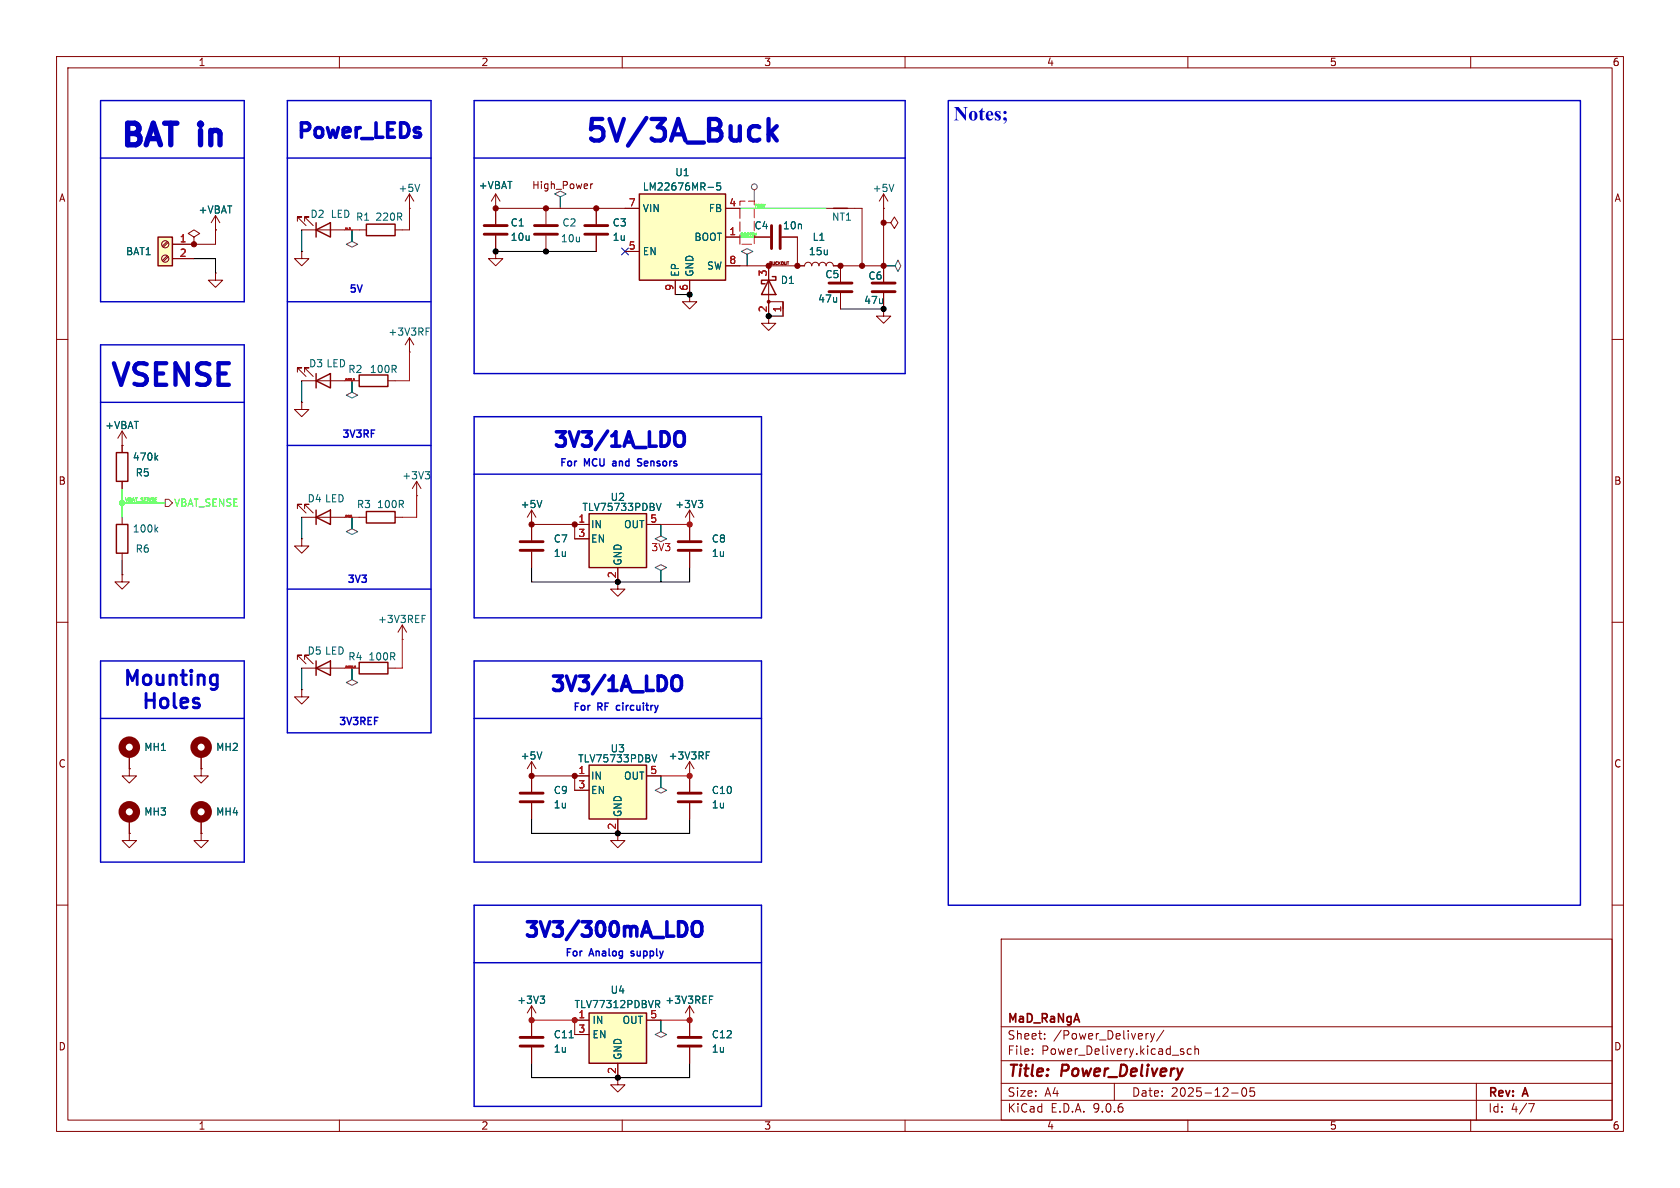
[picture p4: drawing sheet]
<svg xmlns="http://www.w3.org/2000/svg" width="297mm" height="210mm" viewBox="0 0 297 210" stroke-linecap="round" stroke-linejoin="round" font-family="sans-serif">
<g fill="none" stroke="#840000" stroke-width=".18">
<path d="M10 10h277v190h-277zM12 12h273v186h-273zM60 10v2M110 10v2M160 10v2M210 10v2M260 10v2M10 60h2M285 60h2M10 110h2M285 110h2M10 160h2"/>
<path d="M177 166h108v32h-108zM285 160h2M60 198v2M110 198v2M160 198v2M177 194.5h108M177 191.5h108M177 187.5h108M177 181.5h108M182.5 186.3v.1M182.5 185.5v.1M184.7 183.6v.1"/>
<path d="M184.7 182.8v.1M197 191.5v3M203 182.7l-.3 .1M203.4 182.7l.3 1M203.7 183.7l-.1 .4-.2 .1M204.1 182.7l-.4 1M205.7 182.1l-1.2 2M209.1 185.9l.2 .2-.2 .3M209.1 185.4l.1 .1M210 198v2M210.6 185.5l-.4-.1-.3 .3v.4l.1 .2h.6M211.2 185.5l.3-.1 .3 .1 .1 .9"/>
<path d="M211.2 184.9v1.5M217.7 193.2h1.2M219.7 192.4l.2-.1a.81 .81 0 0 1 .6 .6 .81 .81 0 0 1-.3 .8l-.2 .1a.81 .81 0 0 1-.3-1.4zM221.7 192.3h-.7v.7l.2-.1h.5l.1 .3-.1 .5-.2 .1-.5-.1M260 198v2M261 191.5v6.5M270.2 195.1h1l-.6 1.5"/>
</g>
<path d="M167.6 17.8h111.8v142.2h-111.8z" fill="#fff"/>
<g fill="none" stroke="#840000" stroke-width="1.3">
<circle cx="22.9" cy="132.1" r="1.27"/>
<circle cx="35.6" cy="132.1" r="1.27"/>
<circle cx="22.9" cy="143.5" r="1.27"/>
<circle cx="35.6" cy="143.5" r="1.27"/>
</g>
<g fill="none" stroke="#840000" stroke-width=".18">
<path d="M87.6 36.8h.1M87.6 34.3v5.3M87.6 34.3l-.7 1.3M87.6 34.3l.8 1.3M96.5 36.8v2.8M72.4 59.7l-.8 1.3M72.4 59.7l.8 1.3M72.4 59.7v2.5M87.6 44.5v1.2h1.3l-1.3 1.3-1.2-1.3h1.2M87.6 44.5h.1M87.6 41.7v2.8M96.5 41.7v2.8"/>
<path d="M121.9 52.1v1.2h1.3l-1.3 1.3-1.3-1.3h1.3M121.9 52.1h.1M135.9 47v6.3h2.5v1.3M135.9 53.3v2.6M138.4 53.3v2.6M148.6 47v2.8M148.6 51.8v2.8M21.6 78.7h.1M21.6 76.2v3.8M21.6 76.2l.8 1.3M21.6 76.2l-.8 1.3M52.6 65.8v-.8h.7h-.7l1.5 1.5"/>
<path d="M53.3 71.1v1.3h1.3l-1.3 1.3-1.2-1.3h1.2M53.3 71.1h.1M53.3 67.3h7.7M53.8 65.8v-.8h.8h-.8l1.6 1.5M62.2 67.3h1.3M68.6 67.3h1.2M72.4 62.2h.1M21.6 85.1v1.3M21.6 91.4v1.3M21.6 97.8v1.3M63.5 91.4h1.3M69.8 91.4h1.3"/>
<path d="M73.7 87.6h.1M73.7 85.1l-.8 1.3M73.7 85.1l.7 1.3M73.7 85.1v2.5M21.6 101.6v1.3h-1.3l1.3 1.2 1.3-1.2h-1.3M21.6 101.6h.1M22.9 135.9v1.3h1.2l-1.2 1.2-1.3-1.2h1.3M22.9 135.9h.1M22.9 133.4v2.5M35.6 135.9v1.3h1.2l-1.2 1.2-1.3-1.2h1.3M35.6 135.9h.1M35.6 133.4v2.5"/>
<path d="M94 137.2v2.8M121.9 137.2v2.8M22.9 147.3v1.3h1.2l-1.2 1.3-1.3-1.3h1.3M22.9 147.3h.1M22.9 144.8v2.5M35.6 147.3v1.3h1.2l-1.2 1.3-1.3-1.3h1.3M35.6 147.3h.1M35.6 144.8v2.5M94 142v2.8M109.2 147.3v1.3h1.3l-1.3 1.3-1.3-1.3h1.3M121.9 142v2.8M94 177.8v2.5"/>
<path d="M94 177.8l-.8 1.3M94 177.8l.7 1.3M121.9 177.8l-.7 1.3M121.9 177.8l.8 1.3M121.9 177.8v5.3M94 180.3h.1M109.2 190.5v1.3h1.3l-1.3 1.2-1.3-1.2h1.3M121.9 180.3h.1M121.9 185.2v2.8"/>
</g>
<path d="M75.3 58.6h.4M75.3 58h.6M27.5 93.6l.4 .5M27.5 80.9l.4 .5M27.9 93.2l-.5 .5M27.9 80.5l-.5 .5M75.2 83.4h.8l-.5 .5M75.7 83.9l.3 .2v.3l-.3 .3M95.5 176.1h.8l-.4 .5M96 176.6l.3 .2v.3l-.3 .3M125.4 176.1h.6M125.4 176.7h.5" fill="none" stroke="#006464" stroke-width=".18"/>
<path d="M135.9 49.5l1.3 2.6h-2.6zM136.5 48.9h.7v.6h-2.6v.7h.7M55.9 67.3l2.5-1.3v2.6zM55.9 66v2.6M63.5 66.3h5.1v2h-5.1zM20.6 92.7h2v5.1h-2zM20.6 80h2v5.1h-2zM64.8 90.4h5v2.1h-5z" fill="none" stroke="#840000" stroke-width=".25"/>
<path d="M85.6 39.9h4.1M94.5 39.9h4.1M85.6 41.4h4.1M94.5 41.4h4.1M146.6 50h4M146.6 51.6h4M91.9 140.2h4.1M91.9 141.7h4.1M119.9 140.2h4.1M119.9 141.7h4.1M119.9 183.4h4.1M119.9 184.9h4.1" fill="none" stroke="#840000" stroke-width=".51"/>
<circle cx="135.9" cy="53.3" r=".25" fill="#840000" stroke="#840000" stroke-width=".18"/>
<path d="M104.1 179.1h10.2v8.9h-10.2z" fill="#ffffc2"/>
<path d="M55.9 118.1l2.5-1.3v2.6zM55.9 116.8v2.6M104.1 179.1h10.2v8.9h-10.2z" fill="none" stroke="#840000" stroke-width=".25"/>
<g fill="none" stroke="#840000" stroke-width=".18">
<path d="M121.9 92.7h.1M121.9 90.2l-.7 1.2M121.9 90.2l.8 1.2M121.9 90.2v5.3M121.9 97.5v2.8M52.6 116.6v-.8h.7h-.7l1.5 1.5M53.3 118.1h7.7M53.8 116.6v-.8h.8h-.8l1.6 1.5M53.3 121.9v1.3h1.3l-1.3 1.3-1.2-1.3h1.2M53.3 121.9h.1M101.6 180.3h2.5M101.6 182.9h2.5"/>
<path d="M109.2 188v2.5M114.3 180.3h2.5"/>
</g>
<path d="M123.4 88.5h.8l-.4 .4M124 88.9l.2 .3v.3l-.2 .2M115.9 176.9h.5l.2 .2-.1 .4h-.6M116.2 177.5l.4 .6" fill="none" stroke="#006464" stroke-width=".18"/>
<path d="M119.9 95.8h4.1M119.9 97.3h4.1" fill="none" stroke="#840000" stroke-width=".51"/>
<path d="M104.1 90.8h10.2v9.5h-10.2z" fill="#ffffc2"/>
<path d="M55.9 91.4l2.5-1.2v2.5zM55.9 90.2v2.5M104.1 90.8h10.2v9.5h-10.2zM63.5 117.1h5.1v2h-5.1z" fill="none" stroke="#840000" stroke-width=".25"/>
<g fill="none" stroke="#840000" stroke-width=".18">
<path d="M52.6 89.9v-.7h.7h-.7l1.5 1.5M53.3 95.3v1.2h1.3l-1.3 1.3-1.2-1.3h1.2M53.3 95.3h.1M53.3 91.4h7.7M53.8 89.9v-.7h.8h-.8l1.6 1.5M101.6 92.7h2.5M101.6 95.3h2.5M114.3 92.7h2.5M62.2 118.1h1.3M68.6 118.1h1.2M109.2 100.3v2.6M94 137.2h.1"/>
<path d="M94 134.6l-.8 1.3M94 134.6l.7 1.3M94 134.6v2.6M121.9 137.2h.1M121.9 134.6l-.7 1.3M121.9 134.6l.8 1.3M121.9 134.6v2.6"/>
</g>
<path d="M116 89l.5 1.2 .4-1.2M95.8 132.9l-.4 1.3M124.9 133.5h.4M124.9 132.9h.6" fill="none" stroke="#006464" stroke-width=".18"/>
<path d="M104.1 135.3h10.2v9.5h-10.2z" fill="#ffffc2"/>
<path d="M55.9 39.4v2.5M64.8 39.6h5v2.1h-5zM147.3 36.8h2.6M55.9 40.6l2.5-1.2v2.5zM104.1 135.3h10.2v9.5h-10.2z" fill="none" stroke="#840000" stroke-width=".25"/>
<g fill="none" stroke="#840000" stroke-width=".18">
<path d="M38.1 38.1l-.8 1.3M38.1 38.1l.8 1.3M38.1 38.1v2.5M52.6 39.1v-.7h.7h-.7l1.5 1.5M53.8 39.1v-.7h.8h-.8l1.6 1.5M72.4 36.8h.1M72.4 34.3l-.8 1.3M72.4 34.3l.8 1.3M72.4 34.3v2.5M146 36.8h5.1M156.2 36.8h.1M156.2 39.4h1.3l.6-1 .6 1-.6 1-.6-1"/>
<path d="M156.2 39.4h.1M156.2 34.3l-.8 1.3M156.2 34.3l.8 1.3M156.2 34.3v2.5M34.3 41.9l1-.6-1-.7-1 .7 1 .6v1.3M34.3 43.2h.1M38.1 40.6h.1M38.1 48.3v1.2h1.3l-1.3 1.3-1.3-1.3h1.3M38.1 48.3h.1M53.3 44.5v1.2h1.3l-1.3 1.3-1.2-1.3h1.2M53.3 44.5h.1M53.3 40.6h7.7"/>
<path d="M63.5 40.6h1.3M69.8 40.6h1.3M133.3 41.9h2.8M138.2 41.9h2.8M156.2 54.6v1.3h1.3l-1.3 1.3-1.3-1.3h1.3M156.2 54.6h.1M94 92.7h.1M94 90.2v5.3M94 97.5v2.8M94 90.2l-.8 1.2M94 90.2l.7 1.2M71.1 113h.1"/>
<path d="M71.1 110.5l-.7 1.3M71.1 110.5l.8 1.3M71.1 110.5v2.5M109.2 102.9v1.2h1.3l-1.3 1.3-1.3-1.3h1.3M101.6 137.2h2.5M101.6 139.7h2.5M114.3 137.2h2.5M109.2 144.8v2.5M94 180.3v2.8M94 185.2v2.8"/>
</g>
<path d="M74.2 32.6l-.4 1.3M158 32.6l-.4 1.3M95.8 88.5l-.4 1.2M74.6 109.4h.5M74.6 108.8h.6M115.3 133.4l.4 1.3 .4-1.3M100.6 183.5h.7" fill="none" stroke="#006464" stroke-width=".18"/>
<path d="M136.4 39.9v4M137.9 39.9v4M91.9 95.8h4.1M91.9 97.3h4.1M91.9 183.4h4.1M91.9 184.9h4.1" fill="none" stroke="#840000" stroke-width=".51"/>
<path d="M27.9 41.9h2.6v5.1h-2.6z" fill="#ffffc2"/>
<path d="M27.9 41.9h2.6v5.1h-2.6z" fill="none" stroke="#840000" stroke-width=".25"/>
<g fill="none" stroke="#840000" stroke-width=".18">
<path d="M29.6 42.7l-.9 .8M29.6 45.2l-.9 .9M29.7 42.8l-.8 .9M29.7 45.4l-.8 .8M30.5 43.2h3.8M30.5 45.7h3.8M156.2 47v2.8M156.2 51.8v2.8"/>
<circle cx="29.2" cy="45.7" r=".63"/>
<circle cx="29.2" cy="43.2" r=".63"/>
</g>
<path d="M154.2 50h4M154.2 51.6h4" fill="none" stroke="#840000" stroke-width=".51"/>
<path d="M113 34.3h15.3v15.2h-15.3z" fill="#ffffc2"/>
<path d="M113 34.3h15.3v15.2h-15.3z" fill="none" stroke="#840000" stroke-width=".25"/>
<g fill="none" stroke="#840000" stroke-width=".18">
<path d="M72.4 36.8v3.8h-1.3M87.6 36.8h.1M87.6 36.8h25.4M87.6 36.8v2.8M104.4 32.5v.8M104.8 32.5l-.4 .2M105.4 36.8v2.8M128.3 36.8h2.5M151.1 36.8h1.3v10.2M156.2 36.8v13M30.5 45.7h3.8M34.3 43.2h.1"/>
<path d="M38.1 40.6h.1M38.1 40.6v2.6h-7.6M87.6 44.5h.1M87.6 41.7v2.8M105.4 41.7v2.8M110.5 44.5h2.5M119.4 49.5v2.6M121.9 52.1h.1M121.9 49.5v2.6M128.3 47h13.9a.64 .64 0 0 1 .7-.6 .64 .64 0 0 1 .6 .6 .64 .64 0 0 1 .6-.6 .64 .64 0 0 1 .7 .6 .64 .64 0 0 1 .6-.6 .64 .64 0 0 1 .6 .6 .64 .64 0 0 1 .7-.6 .64 .64 0 0 1 .6 .6h8.9M128.3 41.9h2.5M133.3 41.9h2.8"/>
<path d="M135.9 53.3v3.9h1.3l-1.3 1.2-1.3-1.2h1.3M135.9 47v2.5M138.2 41.9h2.8v5.1M138.4 53.3v2.6M148.6 47v2.8M148.6 51.8v2.8M156.2 54.6h.1M156.2 51.8v2.8M21.6 78.7h.1M21.6 78.7v1.3M21.6 85.1v1.3M94 92.7h.1"/>
<path d="M94 92.7h10.1M94 92.7v2.8M94 97.5v2.8M101.6 92.7v2.6h2.5M114.3 92.7h2.5M121.9 92.7h.1M121.9 92.7v2.8M121.9 97.5v2.8M109.2 100.3v2.6M22.9 135.9h.1M22.9 133.4v2.5M35.6 135.9h.1"/>
<path d="M35.6 133.4v2.5M94 137.2h.1M94 137.2h10.1M94 137.2v2.8M101.6 137.2v2.5h2.5M114.3 137.2h2.5M121.9 137.2h.1M121.9 137.2v2.8M22.9 147.3h.1M22.9 144.8v2.5M35.6 147.3h.1M35.6 144.8v2.5"/>
<path d="M94 142v2.8M109.2 144.8v2.5M121.9 142v2.8M94 180.3h.1M94 180.3v2.8M94 185.2v2.8M101.6 180.3h2.5M101.6 182.9h2.5M109.2 188v2.5M114.3 180.3h2.5M121.9 180.3h.1M121.9 180.3v2.8"/>
<path d="M121.9 185.2v2.8"/>
</g>
<g fill="none" stroke="#006464" stroke-width=".18">
<path d="M125.2 33.1h1M127.4 32.3h-.6l-.1 .6 .2-.1 .4 .1 .1 .2v.4l-.2 .1-.5-.1M27.5 80.9l.4 .5M27.9 80.5l-.5 .5M95.8 88.5l-.4 1.2M116 89l.5 1.2 .4-1.2M123.4 88.5h.8l-.4 .4M124 88.9l.2 .3v.3l-.2 .2M95.8 132.9l-.4 1.3M115.3 133.4l.4 1.3 .4-1.3M124.9 133.5h.4M124.9 132.9h.6"/>
<path d="M95.5 176.1h.8l-.4 .5M96 176.6l.3 .2v.3l-.3 .3M115.9 176.9h.5l.2 .2-.1 .4h-.6M116.2 177.5l.4 .6M125.4 176.1h.6M125.4 176.7h.5M100.6 183.5h.7"/>
</g>
<path d="M103.4 39.9h4M103.4 41.4h4" fill="none" stroke="#840000" stroke-width=".51"/>
<g fill="none" stroke="#484848" stroke-width=".18">
<path d="M98 34.3l1.1-.5 1 .5-1 .5v2v-2zM133.3 33.5v2.1M62.2 40.6v2.1l1 .5-1 .5-1-.5 1-.5zM131.1 44.5l1-.6 1 .6-1 .5v2v-2zM156.2 47h2l.5-1 .6 1-.6 1-.5-1zM62.2 67.3v2l1 .6-1 .5-1-.5 1-.6zM62.2 91.4v2.1l1 .5-1 .5-1-.5 1-.5zM116.8 92.7v2l1.1 .6-1.1 .5-1-.5 1-.6zM62.2 118.1v2l1 .6-1 .5-1-.5 1-.6zM115.8 100.3l1-.5 1.1 .5-1.1 .5v2.1v-2.1zM116.8 137.2v2l1.1 .5-1.1 .5-1-.5 1-.5zM116.8 180.3v2.1l1.1 .5-1.1 .5-1-.5 1-.5z"/>
<circle cx="133.4" cy="33" r=".51"/>
</g>
<path d="M130.8 43.2v-7.6h2.5v7.6h-2.5" fill="none" stroke="#f00" stroke-width=".18" stroke-dasharray="1.7 .6"/>
<path d="M29.2 88.3h.6l.7 .6-.7 .6h-.6z" fill="none" stroke="#725600" stroke-width=".18"/>
<g fill="none" stroke="#c20000" stroke-width=".18">
<path d="M61 40.6h2.5M61 67.3h1.2M62.6 67h.1M62.6 67v.2M72.4 62.2v5.1h-2.6M61 91.4h2.5M62.1 91.1h.1M62.1 91.1v.2M73.7 87.6v3.8h-2.6M116.8 92.7h5.1M61 118.1h1.2M62.9 117.8v.1"/>
<path d="M62.9 117.9h.1M71.1 113v5.1h-1.3M116.8 137.2h5.1M94 180.3h7.6v2.6M116.8 180.3h5.1"/>
</g>
<g fill="none" stroke="#0000c2" stroke-width=".25">
<path d="M17.8 17.8h25.4v35.5h-25.4zM50.8 17.8h25.4v111.7h-25.4zM83.8 17.8h76.2v48.2h-76.2zM167.6 17.8h111.8v142.2h-111.8zM17.8 27.9h25.4M50.8 27.9h25.4M83.8 27.9h76.2M50.8 53.3h25.4M17.8 61h25.4v48.2h-25.4zM17.8 71.1h25.4M50.8 78.7h25.4M83.8 73.7h50.8v35.5h-50.8z"/>
<path d="M83.8 83.8h50.8M112.7 82.3l.5 .1M112.8 81.6l.4 .2M17.8 116.8h25.4v35.6h-25.4zM50.8 104.1h25.4M83.8 116.8h50.8v35.6h-50.8zM17.8 127h25.4M83.8 127h50.8M83.8 160h50.8v35.6h-50.8zM83.8 170.2h50.8"/>
</g>
<g fill="none" stroke="#000" stroke-width=".18">
<path d="M34.3 45.7h3.8v2.6M53.3 40.6v3.9M87.6 44.5h17.8M119.4 52.1h2.5M135.9 55.9h2.5M148.6 54.6h7.6M53.3 67.3v3.8M21.6 99.1v2.5M53.3 91.4v3.9M53.3 118.1v3.8M94 100.3v2.6h27.9v-2.6M94 144.8v2.5h27.9v-2.5"/>
<path d="M94 188v2.5h27.9v-2.5"/>
</g>
<path d="M130.8 36.8h15.2M130.8 41.9h2.5M21.6 86.4v5M21.6 88.9h7.6" fill="none" stroke="#0f0" stroke-width=".18"/>
<path d="M109.9 43.8l1.2 1.3M111.1 43.8l-1.2 1.3" fill="none" stroke="#000084" stroke-width=".18"/>
<path d="M119.4 76.7a.85 .85 0 0 1 1-.4 .85 .85 0 0 1 .6 .9v.8a.85 .85 0 0 1-.6 .9 .85 .85 0 0 1-1-.4M118.9 119.9a.85 .85 0 0 1 1-.4 .85 .85 0 0 1 .6 .9v.8a.85 .85 0 0 1-.6 .8 .85 .85 0 0 1-1-.3M122.7 163.1a.84 .84 0 0 1 .9-.1 .84 .84 0 0 1 .5 .8v.8a.85 .85 0 0 1-.9 .9 .85 .85 0 0 1-.8-.9v-.8l.1-.5z" fill="none" stroke="#0000c2" stroke-width=".63"/>
<path d="M38.2 119.3l.2 .2M38.4 119.3v2.1l-.1 .2M38.4 120.9l-.2 .1" fill="none" stroke="#0000c2" stroke-width=".51"/>
<path d="M135.9 21v3.8M136.2 23.4l1.1 1.4M137.3 22.3l-1.4 1.5" fill="none" stroke="#0000c2" stroke-width=".76"/>
<circle cx="21.6" cy="88.9" r=".46" fill="#0f0" stroke="#0f0" stroke-width=".18"/>
<g fill="#840000" stroke="#840000" stroke-width=".18">
<circle cx="34.3" cy="43.2" r=".46"/>
<circle cx="94" cy="92.7" r=".46"/>
<circle cx="101.6" cy="92.7" r=".46"/>
<circle cx="96.5" cy="36.8" r=".46"/>
<circle cx="94" cy="137.2" r=".46"/>
<circle cx="101.6" cy="137.2" r=".46"/>
<circle cx="135.9" cy="47" r=".46"/>
<circle cx="156.2" cy="39.4" r=".46"/>
<circle cx="105.4" cy="36.8" r=".46"/>
<circle cx="87.6" cy="36.8" r=".46"/>
<circle cx="141" cy="47" r=".46"/>
<circle cx="152.4" cy="47" r=".46"/>
<circle cx="156.2" cy="47" r=".46"/>
<circle cx="148.6" cy="47" r=".46"/>
</g>
<g fill="#000" stroke="#000" stroke-width=".18">
<circle cx="87.6" cy="44.5" r=".46"/>
<circle cx="96.5" cy="44.5" r=".46"/>
<circle cx="121.9" cy="52.1" r=".46"/>
<circle cx="135.9" cy="55.9" r=".46"/>
<circle cx="156.2" cy="54.6" r=".46"/>
<circle cx="109.2" cy="102.9" r=".46"/>
<circle cx="109.2" cy="147.3" r=".46"/>
<circle cx="109.2" cy="190.5" r=".46"/>
</g>
<g fill="#c20000" stroke="#c20000" stroke-width=".18">
<circle cx="121.9" cy="137.2" r=".46"/>
<circle cx="94" cy="180.3" r=".46"/>
<circle cx="101.6" cy="180.3" r=".46"/>
<circle cx="121.9" cy="92.7" r=".46"/>
<circle cx="121.9" cy="180.3" r=".46"/>
</g>
<g font-size="5.3" fill="#0000c2">
<text x="20.6" y="27.2">BAT</text>
<text x="35.6" y="27.2">in</text>
<text x="103" y="26.2">5V/3A_Buck</text>
<text x="19" y="69.3">VSENSE</text>
</g>
<g font-size="3.5" fill="#0000c2">
<text x="168.6" y="22.7">Notes;</text>
<text x="52" y="25.3">Power_LEDs</text>
<text x="97.3" y="80">3V3/1A_LDO</text>
<text x="21.4" y="121.9">Mounting</text>
<text x="96.8" y="123.1">3V3/1A_LDO</text>
<text x="24.7" y="126">Holes</text>
<text x="92.2" y="166.6">3V3/300mA_LDO</text>
</g>
<g font-size="2.8" fill="#840000">
<text x="178" y="190.9">Title:</text>
<text x="187.7" y="190.9">Power_Delivery</text>
</g>
<g font-size="2.1" fill="#840000">
<text x="178" y="184">Sheet:</text>
<text x="178" y="181.2">MaD_RaNgA</text>
<text x="186.2" y="184">/Power_Delivery/</text>
<text x="178" y="186.7">File:</text>
<text x="184.1" y="186.7">Power_Delivery.kicad_sch</text>
<text x="178" y="196.9">KiCad</text>
<text x="178" y="194.1">Size:</text>
<text x="184.7" y="194.1">A4</text>
<text x="185.7" y="196.9">E.D.A.</text>
<text x="193.3" y="196.9">9.0.6</text>
<text x="200" y="194.1">Date:</text>
<text x="207" y="194.1">2025-12-05</text>
<text x="263" y="194.3">Rev:</text>
<text x="263" y="196.9">Id:</text>
<text x="267.1" y="196.9">4/7</text>
<text x="269.4" y="194.3">A</text>
</g>
<g font-size="1.8" fill="#840000">
<text x="35" y="11.9">1</text>
<text x="85" y="11.9">2</text>
<text x="135" y="11.9">3</text>
<text x="185" y="11.9">4</text>
<text x="235" y="11.9">5</text>
<text x="285" y="11.9">6</text>
<text x="10.3" y="35.9">A</text>
<text x="94" y="33.6">High_Power</text>
<text x="285.3" y="35.9">A</text>
<text x="10.3" y="85.9">B</text>
<text x="285.3" y="85.9">B</text>
<text x="109" y="102.3" transform="rotate(-90 109 102.3)">2</text>
<text x="10.3" y="135.9">C</text>
<text x="285.3" y="135.9">C</text>
<text x="10.3" y="185.9">D</text>
<text x="285.3" y="185.9">D</text>
<text x="109" y="189.9" transform="rotate(-90 109 189.9)">2</text>
<text x="35" y="199.9">1</text>
<text x="85" y="199.9">2</text>
<text x="135" y="199.9">3</text>
<text x="185" y="199.9">4</text>
<text x="235" y="199.9">5</text>
<text x="285" y="199.9">6</text>
</g>
<g font-size="1.8" fill="#006464">
<text x="70.4" y="34.1">+5V</text>
<text x="84.5" y="33.6">+VBAT</text>
<text x="113.5" y="33.9">LM22676MR-5</text>
<text x="119.3" y="31.3">U1</text>
<text x="154.2" y="34.1">+5V</text>
<text x="35" y="37.9">+VBAT</text>
<text x="54.8" y="38.7">D2</text>
<text x="58.4" y="38.7">LED</text>
<text x="62.8" y="39.2">R1</text>
<text x="66.3" y="39.2">220R</text>
<text x="90.2" y="40.2">C1</text>
<text x="99.3" y="40.2">C2</text>
<text x="108.2" y="40.2">C3</text>
<text x="113.5" y="37.7">VIN</text>
<text x="125.2" y="37.7">FB</text>
<text x="133.3" y="40.7">C4</text>
<text x="138.3" y="40.7">10n</text>
<text x="147" y="39.2">NT1</text>
<text x="22.2" y="45.3">BAT1</text>
<text x="90.2" y="42.8">10u</text>
<text x="99.1" y="43">10u</text>
<text x="108.2" y="42.8">1u</text>
<text x="113.5" y="45.3">EN</text>
<text x="122.7" y="42.8">BOOT</text>
<text x="124.9" y="47.9">SW</text>
<text x="142.9" y="45.3">15u</text>
<text x="143.6" y="42.8">L1</text>
<text x="120.2" y="49" transform="rotate(-90 120.2 49)">EP</text>
<text x="122.8" y="49" transform="rotate(-90 122.8 49)">GND</text>
<text x="137.9" y="50.4">D1</text>
<text x="144.5" y="53.7">47u</text>
<text x="145.8" y="49.4">C5</text>
<text x="152.7" y="53.9">47u</text>
<text x="153.4" y="49.6">C6</text>
<text x="68.6" y="59.5">+3V3RF</text>
<text x="54.5" y="65.1">D3 LED</text>
<text x="61.5" y="66.1">R2</text>
<text x="65.3" y="66.1">100R</text>
<text x="18.5" y="76">+VBAT</text>
<text x="23.4" y="81.6">470k</text>
<text x="23.9" y="84.4">R5</text>
<text x="54.3" y="89">D4 LED</text>
<text x="71" y="84.9">+3V3</text>
<text x="107.8" y="88.7">U2</text>
<text x="23.4" y="94.3">100k</text>
<text x="63" y="90">R3</text>
<text x="66.6" y="90">100R</text>
<text x="91.9" y="90">+5V</text>
<text x="102.9" y="90.5">TLV75733PDBV</text>
<text x="104.4" y="93.6">IN</text>
<text x="110.2" y="93.6">OUT</text>
<text x="119.3" y="90">+3V3</text>
<text x="23.9" y="97.9">R6</text>
<text x="97.8" y="96.1">C7</text>
<text x="97.8" y="98.7">1u</text>
<text x="104.4" y="96.1">EN</text>
<text x="110.1" y="100.1" transform="rotate(-90 110.1 100.1)">GND</text>
<text x="125.7" y="96.1">C8</text>
<text x="125.7" y="98.7">1u</text>
<text x="66.7" y="110.3">+3V3REF</text>
<text x="54.3" y="115.9">D5 LED</text>
<text x="61.5" y="116.9">R4</text>
<text x="65" y="116.9">100R</text>
<text x="25.4" y="132.9">MH1</text>
<text x="38.1" y="132.9">MH2</text>
<text x="91.9" y="134.5">+5V</text>
<text x="102.1" y="135">TLV75733PDBV</text>
<text x="107.8" y="133.2">U3</text>
<text x="118.1" y="134.5">+3V3RF</text>
<text x="97.8" y="140.6">C9</text>
<text x="97.8" y="143.1">1u</text>
<text x="104.4" y="138">IN</text>
<text x="104.4" y="140.6">EN</text>
<text x="110.2" y="138">OUT</text>
<text x="125.7" y="143.1">1u</text>
<text x="125.7" y="140.6">C10</text>
<text x="25.4" y="144.4">MH3</text>
<text x="38.1" y="144.4">MH4</text>
<text x="110.1" y="144.5" transform="rotate(-90 110.1 144.5)">GND</text>
<text x="91.3" y="177.6">+3V3</text>
<text x="101.5" y="178.4">TLV77312PDBVR</text>
<text x="107.8" y="175.9">U4</text>
<text x="117.5" y="177.6">+3V3REF</text>
<text x="97.8" y="183.7">C11</text>
<text x="104.6" y="181.2">IN</text>
<text x="104.6" y="183.7">EN</text>
<text x="110" y="181.2">OUT</text>
<text x="125.7" y="183.7">C12</text>
<text x="97.8" y="186.3">1u</text>
<text x="110.1" y="187.5" transform="rotate(-90 110.1 187.5)">GND</text>
<text x="125.7" y="186.3">1u</text>
</g>
<g font-size="1.8" fill="#a90000">
<text x="111.1" y="36.6">7</text>
<text x="128.8" y="36.6">4</text>
<text x="128.8" y="41.7">1</text>
<text x="31.7" y="42.9">1</text>
<text x="31.7" y="45.5">2</text>
<text x="111.1" y="44.2">5</text>
<text x="128.8" y="46.7">8</text>
<text x="119.1" y="51.5" transform="rotate(-90 119.1 51.5)">9</text>
<text x="121.7" y="51.5" transform="rotate(-90 121.7 51.5)">6</text>
<text x="135.6" y="49" transform="rotate(-90 135.6 49)">3</text>
<text x="135.6" y="55.3" transform="rotate(-90 135.6 55.3)">2</text>
<text x="138.2" y="55.3" transform="rotate(-90 138.2 55.3)">1</text>
<text x="102.2" y="92.5">1</text>
<text x="102.2" y="95">3</text>
<text x="114.9" y="92.5">5</text>
<text x="102.2" y="136.9">1</text>
<text x="114.9" y="136.9">5</text>
<text x="102.2" y="139.4">3</text>
<text x="109" y="146.8" transform="rotate(-90 109 146.8)">2</text>
<text x="102.2" y="180.1">1</text>
<text x="102.2" y="182.6">3</text>
<text x="114.9" y="180.1">5</text>
</g>
<g font-size="1.8" fill="#0000c2">
<text x="61.6" y="52.1">5V</text>
<text x="60.3" y="77.7">3V3RF</text>
<text x="98.8" y="82.8">For</text>
<text x="103.3" y="82.8">MCU</text>
<text x="108.8" y="82.8">and</text>
<text x="113.7" y="82.8">Sensors</text>
<text x="61.2" y="103.4">3V3</text>
<text x="101.2" y="126">For</text>
<text x="105.7" y="126">RF</text>
<text x="109.5" y="126">circuitry</text>
<text x="59.7" y="128.5">3V3REF</text>
<text x="99.7" y="169.4">For</text>
<text x="104.2" y="169.4">Analog</text>
<text x="112.1" y="169.4">supply</text>
</g>
<text font-size="1.8" fill="#0f0" x="30.7" y="89.8">VBAT_SENSE</text>
<text font-size="1.8" fill="#c20000" x="115.1" y="97.6">3V3</text>
<text font-size=".9" fill="#0f0" x="21.9" y="88.7">VBAT_SENSE</text>
<g font-size=".7" fill="#0f0">
<text x="130.8" y="41.8">BOOT5V</text>
<text x="133.3" y="36.7">FB5V</text>
</g>
<text font-size=".7" fill="#840000" x="135.9" y="46.9">BUCKOUT</text>
<g font-size=".4" fill="#c20000">
<text x="61" y="40.6">5V_D</text>
<text x="61" y="67.2">3V3RF_D</text>
<text x="61" y="91.4">3V3_D</text>
<text x="61" y="118">3V3REF_D</text>
</g>
</svg>
